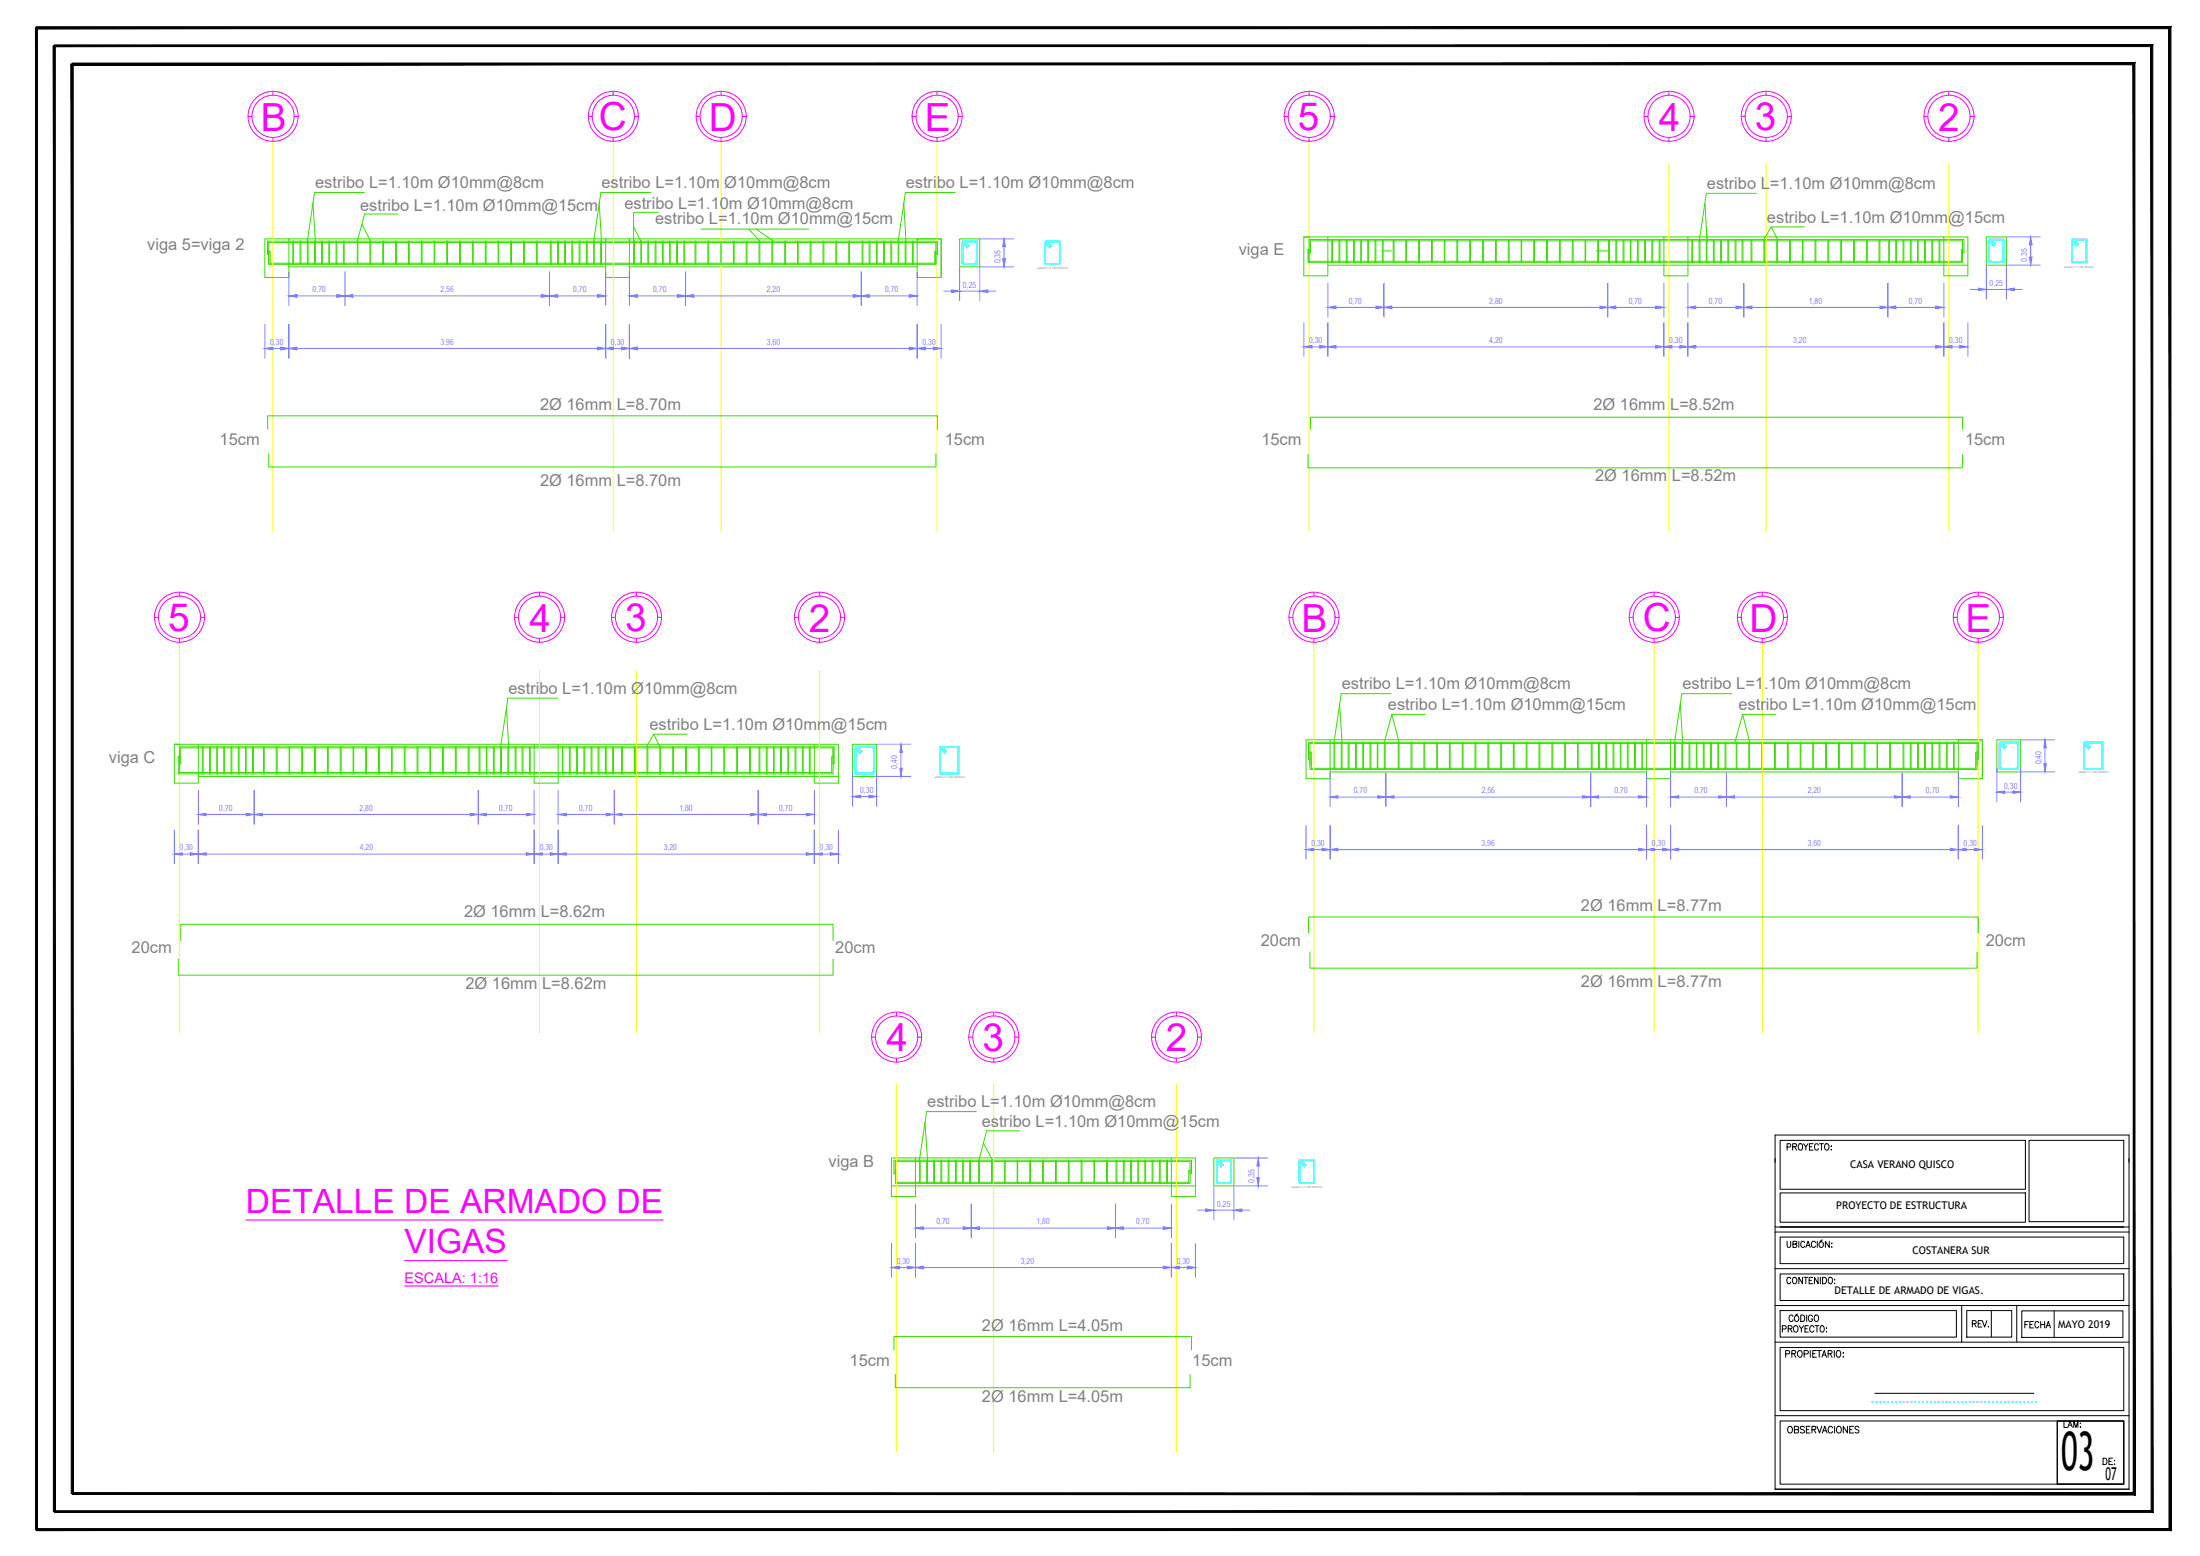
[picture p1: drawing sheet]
<svg xmlns="http://www.w3.org/2000/svg" width="1000mm" height="707mm" viewBox="0 0 1000 707" stroke-linecap="round" stroke-linejoin="round" font-family="sans-serif">
<!-- layer: EJES -->
<g fill="none" stroke="#ff0" stroke-width=".45">
<path d="M124 64v177M279 64v177M328 64v177M426 64v177M595 64v177M759 74v167M803 74v167M886 74v167M82 292v177M597 292v177M752 292v177M801 292v177"/>
<path d="M899 292v177M245 305v164M289 305v164M372 305v164M408 493v167M452 493v167M535 493v167"/>
</g>
<!-- layer: COLUMNAS  VIGAS -->
<g fill="none" stroke="#37dd00" stroke-width=".45">
<path d="M142 92l1 18v10M166 87h-23l-3 23v10M181 97h-15l-4 13v10M272 92l1 28M296 87h-23l-3 23v10M299 96h-11v24M411 92l1 28M434 87h-22l-4 23v10M775 93l1 17M798 88h-22l-4 22M120 109h11v17h-11zM122 116v-6h304v6"/>
<path d="M122 116v-6h303v6h1M122 110v6M122 114v6h303v-6M122 114h1v6h302v-6M122 114v6M131 109h144M133 110v10M136 110v10M137 110v10M140 110v10M143 110v10M146 110v10"/>
<path d="M147 110v10M149 110v10M150 110v10M153 110v10M156 110v10M163 110v10M164 102l5 8v10M168 110v10M174 110v10M180 110v10M186 110v10M192 110v10"/>
<path d="M197 110v10M198 110v10M203 110v10M209 110v10M215 110v10M221 110v10M226 110v10M227 110v10M232 110v10M233 110v10M238 110v10M244 110v10"/>
<path d="M250 110v10M251 110v10M253 110v10M254 110v10M257 110v10M260 110v10M263 110v10M264 110v10M267 110v10M270 110v10M273 110v10M275 109h11v17h-11z"/>
<path d="M286 109h142v17M288 103l3 7v10M288 110v10M292 110v10M295 110v10M298 110v10M301 110v10M304 110v10M305 110v10M308 110v10M311 110v10M316 110v10"/>
<path d="M319 104h49M322 110v10M328 110v10M333 110v10M334 110v10M339 110v10M340 110v10M340 104l5 6v10M344 104l8 6M345 110v10M351 110v10M357 110v10"/>
<path d="M363 110v10M368 110v10M369 110v10M374 110v10M375 110v10M380 110v10M386 110v10M392 110v10M395 110v10M398 110v10M399 110v10M402 110v10"/>
<path d="M405 110v10M409 110v10M411 110v10M415 110v10M417 109h11v17h-11zM425 114v6M426 110v6M436 109h9v12h-9zM593 108h2M595 113v6h297v-6v6h-297zM595 109h298v6h-1v-6h-296v6h-1zM604 108v17h-11v-17h163"/>
<path d="M605 109v10M606 109v10M609 109v10M612 109v10M615 109v10M616 109v10M619 109v10M622 109v10M625 109v10M628 109v10M629 109v10M629 114h3"/>
<path d="M633 109v10M634 109v10M639 109v10M645 109v10M651 109v10M657 109v10M662 109v10M663 109v10M668 109v10M669 109v10M674 109v10M680 109v10"/>
<path d="M686 109v10M692 109v10M697 109v10M698 109v10M703 109v10M709 109v10M715 109v10M721 109v10M726 114h5M726 109v10M727 109v10M731 109v10"/>
<path d="M732 109v10M735 109v10M738 109v10M741 109v10M744 109v10M745 109v10M748 109v10M751 109v10M754 109v10M755 109v10M767 108v17h-11v-17h139v17h-11v-17M769 109v10"/>
<path d="M772 109v10M773 109v10M776 109v10M776 103v16M779 109v10M782 109v10M783 109v10M785 109v10M786 109v10M789 109v10M792 109v10M796 109v10"/>
<path d="M802 119v-10l3-6 3 6v10M802 109v10M805 103h15M808 109v10M814 109v10M819 109v10M820 109v10M825 109v10M826 109v10M831 109v10M837 109v10M843 109v10"/>
<path d="M848 109v10M849 109v10M854 109v10M855 109v10M859 109v10M862 109v10M865 109v10M866 109v10M868 109v10M869 109v10M872 109v10M875 109v10"/>
<path d="M878 109v10M879 109v10M882 109v10M903 108h9v12h-9zM131 121h144M286 121h131M604 120h291M122 195v-6h304v6M596 195v-5h296v5M122 206v6h303v-6M595 207v6h297v-6M253 317h-22l-3 22v13"/>
<path d="M609 320l1 17v13M632 315h-22l-4 22v13M764 320l1 17v13M787 315h-22l-4 22v13M79 338h3M90 338v18h-11v-18h164M92 339v13M95 339v13M96 339v13M99 339v13M102 339v13M105 339v13"/>
<path d="M108 339v13M109 339v13M112 339v13M115 339v13M120 339v13M126 339v13M131 339v13M132 339v13M137 339v13M138 339v13M143 339v13M149 339v13"/>
<path d="M155 339v13M161 339v13M166 339v13M167 339v13M172 339v13M178 339v13M184 339v13M190 339v13M195 339v13M196 339v13M201 339v13M202 339v13"/>
<path d="M207 339v13M213 339v13M218 339v13M221 339v13M224 339v13M225 339v13M228 339v13M230 322l1 17v13M231 339v13M234 339v13M235 339v13M237 339v13"/>
<path d="M238 339v13M241 339v13M254 338v18h-11v-18h138v18h-11v-18M256 339v13M259 339v13M262 339v13M263 339v13M265 339v13M266 339v13M269 339v13M272 339v13M275 339v13"/>
<path d="M276 339v13M279 339v13M283 339v13M288 339v13M289 339v13M294 339l3-5 3 5v13M294 339v13M295 339v13M297 334h15M300 339v13M306 339v13M312 339v13"/>
<path d="M318 339v13M323 339v13M324 339v13M329 339v13M335 339v13M341 339v13M345 339v13M348 339v13M349 339v13M352 339v13M355 339v13M358 339v13"/>
<path d="M359 339v13M361 339v13M362 339v13M365 339v13M368 339v13M379 340v7v-8h-297v6M388 338h11v15h-11zM594 336h11v18h-11zM595 337v8h1M605 336h144M607 337v13M610 337v13"/>
<path d="M613 337v13M616 337v13M617 337v13M620 337v13M623 337v13M626 337v13M630 337v13M633 325h15M636 337v13M641 337v13M642 337v13M647 337v13"/>
<path d="M648 337v13M653 337v13M659 337v13M665 337v13M671 337v13M676 337v13M677 337v13M682 337v13M683 337v13M688 337v13M694 337v13M700 337v13"/>
<path d="M705 337v13M706 337v13M711 337v13M712 337v13M717 337v13M723 337v13M724 337v13M727 337v13M730 337v13M733 337v13M734 337v13M737 337v13"/>
<path d="M740 337v13M743 337v13M746 337v13M747 337v13M749 336h10v18h-10zM759 336h142v18M762 337v13M765 337v13M768 337v13M771 337v13M774 337v13M775 337v13"/>
<path d="M778 337v13M781 337v13M784 337v13M785 337v13M789 337l3-12 3 12v13M789 337v13M790 337v13M792 325h15M795 337v13M801 337v13M807 337v13M813 337v13"/>
<path d="M818 337v13M819 337v13M824 337v13M830 337v13M836 337v13M842 337v13M847 337v13M848 337v13M853 337v13M854 337v13M859 337v13M865 337v13"/>
<path d="M866 337v13M868 337v13M869 337v13M872 337v13M875 337v13M878 337v13M879 337v13M882 337v13M885 337v13M888 337v13M890 336h11v18h-11zM899 337v8v-7h-303v10"/>
<path d="M908 336h11v15h-11zM90 353h291M379 344h-1v7h-296v-7h-1v8h298v-12h-297v7M595 343v-6h304v6M596 344v6h303v-6M596 342v7h302v-7h1v6M605 351h144M629 350v-13l4-12 3 12v13M759 351h131M81 436v7h298v-7M82 427v-7h297v7M595 424v-7h304v7"/>
<path d="M596 433v7h303v-7M420 510l2 17v11M444 505h-23l-3 22v11M447 519l4 8v11M448 514h15M449 514l-4 13M405 539h138M406 527h136v6h-1v-5h-134v5h-1zM407 532h1v5h132v-5h1v6h-134zM416 526v18h-11v-18h138v18h-10v-18M418 527v11M421 527v11"/>
<path d="M424 527v11M425 527v11M428 527v11M431 527v11M434 527v11M435 527v11M438 527v11M441 527v11M445 527v11M451 527v11M457 527v11M462 527v11"/>
<path d="M463 527v11M468 527v11M469 527v11M474 527v11M480 527v11M486 527v11M491 527v11M492 527v11M497 527v11M498 527v11M503 527v11M507 527v11"/>
<path d="M508 527v11M511 527v11M514 527v11M517 527v11M518 527v11M520 527v11M521 527v11M524 527v11M527 527v11M530 527v11M531 527v11M552 526h9v13h-9z"/>
<path d="M406 613v-6h136v6M407 625v6h134v-6"/>
</g>
<!-- layer: ARQ - DIMENSIONES -->
<g fill="none" stroke="#7f7fff" stroke-width=".45">
<path d="M446 109h15M456 112v6M912 108h15M923 111v6M131 124v15M135 134h18M157 124v15M160 134h86M250 124v15M253 134h19M275 124v15M286 124v15"/>
<path d="M290 134h18M312 124v15M315 134h73M392 124v15M395 134h18M417 124v15M429 132h4M436 122v15M436 132h9M445 122v15M446 121h15M449 132h4"/>
<path d="M604 129v15M607 140h18M629 129v15M633 140h94M731 129v15M735 140h18M756 129v15M767 129v15M771 140h18M793 129v15M796 140h59M858 129v15"/>
<path d="M862 140h18M884 129v15M896 132h3M903 121v15M903 132h9M912 121v15M912 120h15M916 132h3M120 147v16M124 158h4M131 147v16M135 158h137"/>
<path d="M275 147v16M279 158h4M286 147v16M290 158h123M417 147v16M421 158h3M428 147v16M593 147v15M596 158h4M604 147v15M607 158h146M756 147v15"/>
<path d="M760 158h4M767 147v15M771 158h109M884 147v15M887 158h4M895 147v15M399 338h15M919 336h15M930 340v7M90 359v15M116 359v15M217 359v15"/>
<path d="M243 359v15M254 359v15M279 359v15M345 359v15M370 359v15M388 351v15M399 351v15M399 353h15M410 342v7M605 351v15M630 351v15M723 351v15"/>
<path d="M749 351v15M759 351v15M785 351v15M865 351v15M890 351v15M908 349v15M911 360h4M919 349v15M919 351h15M79 377v15M90 377v15M94 370h18"/>
<path d="M119 370h95M221 370h18M243 377v15M254 377v15M257 370h19M283 370h58M348 370h19M370 377v15M381 377v15M391 362h4M594 375v15M605 375v15"/>
<path d="M608 362h18M634 362h85M727 362h18M749 375v15M759 375v15M763 362h18M789 362h72M868 362h19M890 375v15M901 375v15M83 388h3M94 388h145"/>
<path d="M247 388h3M257 388h110M374 388h3M597 386h4M608 386h137M752 386h4M763 386h124M894 386h4M552 539v15M561 539v15M561 539h15M561 526h15"/>
<path d="M572 530v5M416 547v15M420 558h18M442 547v15M445 558h58M507 547v15M511 558h18M533 547v15M545 550h3M552 550h9M565 550h3M405 565v15"/>
<path d="M409 576h3M416 565v15M420 576h109M533 565v15M536 576h4M543 565v15"/>
</g>
<g fill="#7f7fff" stroke="#7f7fff" stroke-width=".45">
<path d="M120 158h4v1z"/>
<path d="M128 158h3l-3 1z"/>
<path d="M131 158h4v1z"/>
<path d="M272 158h3l-3 1z"/>
<path d="M275 158h4v1z"/>
<path d="M283 158h3l-3 1z"/>
<path d="M417 158h4v1z"/>
<path d="M424 158h4l-4 1z"/>
<path d="M286 158h4v1z"/>
<path d="M413 158h4l-4 1z"/>
<path d="M131 134h4v1z"/>
<path d="M153 134h4l-4 1z"/>
<path d="M250 134h3v1z"/>
<path d="M272 134h3l-3 1z"/>
<path d="M392 134h3v1z"/>
<path d="M413 134h4l-4 1z"/>
<path d="M286 134h4v1z"/>
<path d="M308 134h4l-4 1z"/>
<path d="M312 134h3v1z"/>
<path d="M388 134h4l-4 1z"/>
<path d="M157 134h3v1z"/>
<path d="M246 134h4l-4 1z"/>
<path d="M433 132h3l-3 1z"/>
<path d="M445 132h4v1z"/>
<path d="M456 118h1l-1 3z"/>
<path d="M456 109l1 3h-1z"/>
<path d="M416 576l4-1v2z"/>
<path d="M529 575l4 1-4 1z"/>
<path d="M533 576l3-1v2z"/>
<path d="M540 575l3 1-3 1z"/>
<path d="M405 576l4-1v2z"/>
<path d="M412 575l4 1-4 1z"/>
<path d="M416 558l4-1v2z"/>
<path d="M438 557l4 1-4 1z"/>
<path d="M507 558l4-1v2z"/>
<path d="M529 557l4 1-4 1z"/>
<path d="M442 558l3-1v2z"/>
<path d="M503 557l4 1-4 1z"/>
<path d="M548 549l4 1-4 1z"/>
<path d="M561 550l4-1v2z"/>
<path d="M571 535h2l-1 4z"/>
<path d="M572 526l1 4h-2z"/>
<path d="M254 388l3-1v2z"/>
<path d="M367 387l3 1-3 1z"/>
<path d="M370 388l4-1v2z"/>
<path d="M377 387l4 1-4 1z"/>
<path d="M243 388l4-1v2z"/>
<path d="M250 387l4 1-4 1z"/>
<path d="M254 370h3v1z"/>
<path d="M276 370h3l-3 1z"/>
<path d="M345 370h3v1z"/>
<path d="M367 370h3l-3 1z"/>
<path d="M279 370h4v1z"/>
<path d="M341 370h4l-4 1z"/>
<path d="M388 362l3-1v2z"/>
<path d="M395 361l4 1-4 1z"/>
<path d="M409 349h1v4z"/>
<path d="M410 338v4h-1z"/>
<path d="M217 370h4v1z"/>
<path d="M239 370h4l-4 1z"/>
<path d="M90 370h4v1z"/>
<path d="M112 370h4l-4 1z"/>
<path d="M79 388l4-1v2z"/>
<path d="M86 387l4 1-4 1z"/>
<path d="M116 370h3v1z"/>
<path d="M214 370h3l-3 1z"/>
<path d="M90 388l4-1v2z"/>
<path d="M239 387l4 1-4 1z"/>
<path d="M767 158l4-1v1z"/>
<path d="M880 157l4 1h-4z"/>
<path d="M884 158l3-1v1z"/>
<path d="M891 157l4 1h-4z"/>
<path d="M756 158l4-1v1z"/>
<path d="M764 157l3 1h-3z"/>
<path d="M767 140l4-1v1z"/>
<path d="M789 139l4 1h-4z"/>
<path d="M858 140l4-1v1z"/>
<path d="M880 139l4 1h-4z"/>
<path d="M793 140l3-1v1z"/>
<path d="M855 139l3 1h-3z"/>
<path d="M899 131l4 1h-4z"/>
<path d="M912 132l4-1v1z"/>
<path d="M923 117h1l-1 3z"/>
<path d="M923 108l1 3h-1z"/>
<path d="M731 140l4-1v1z"/>
<path d="M753 139l3 1h-3z"/>
<path d="M604 140l3-1v1z"/>
<path d="M625 139l4 1h-4z"/>
<path d="M593 158l3-1v1z"/>
<path d="M600 157l4 1h-4z"/>
<path d="M629 140l4-1v1z"/>
<path d="M727 139l4 1h-4z"/>
<path d="M604 158l3-1v1z"/>
<path d="M753 157l3 1h-3z"/>
<path d="M594 386l3-1v2z"/>
<path d="M601 385l4 1-4 1z"/>
<path d="M605 386l3-1v2z"/>
<path d="M745 385l4 1-4 1z"/>
<path d="M749 386l3-1v2z"/>
<path d="M756 385l3 1-3 1z"/>
<path d="M890 386l4-1v2z"/>
<path d="M898 385l3 1-3 1z"/>
<path d="M759 386l4-1v2z"/>
<path d="M887 385l3 1-3 1z"/>
<path d="M605 362h3v1z"/>
<path d="M626 362h4l-4 1z"/>
<path d="M723 362h4v1z"/>
<path d="M745 362h4l-4 1z"/>
<path d="M865 362h3v1z"/>
<path d="M887 362h3l-3 1z"/>
<path d="M759 362h4v1z"/>
<path d="M781 362h4l-4 1z"/>
<path d="M785 362h4v1z"/>
<path d="M861 362h4l-4 1z"/>
<path d="M630 362h4v1z"/>
<path d="M719 362h4l-4 1z"/>
<path d="M908 360l3-1v2z"/>
<path d="M915 359l4 1-4 1z"/>
<path d="M929 347h1v4z"/>
<path d="M930 336v4h-1z"/>
</g>
<!-- layer: ARQ_c_005 -->
<g fill="none" stroke="#0ff" stroke-width=".45">
<path d="M438 110v9M438 110l2 2-2-1M438 120h6M438 109l-1 1 1 10M439 110h5M444 110v9M444 110h-6l2 2-2-2M444 109v1M444 110v10M444 120h-6M475 110v10M475 110v10l7-1"/>
<path d="M476 110h-1l3 2-3-1M476 109l-1 1M476 110h5M481 110h1M482 110h-6l2 2-2-2M482 110v9M482 109v11h-7M904 109v10M904 110l3 2-3-2M905 119h5M905 109h-1v10h7v-10h-6l2 2-2-2M905 109h5"/>
<path d="M911 109v10M942 119h6M942 109v10M942 110l2 2-2-2M943 109h-1M943 109h-1v10h6l1-10h-6l2 2-2-2M943 109h5v10M389 340v11M390 339l-1 1M390 339h7M390 339l2 2-2-1M390 340h7"/>
<path d="M397 340v11M397 339v13h-8v-12M427 340v12l9-1M427 340l1 11h8M428 339l-1 1M428 340h7M435 339l1 1M435 340v11M436 339h-8l2 2-2-1 1 2-2-2M436 339h.1M436 339v12M909 338v11"/>
<path d="M909 338l2 2-2-2M910 337l-1 1M910 338h7M917 338v11M917 337h-7l2 3-2-2M917 337h1M918 337v12M947 338v11M948 338v11M948 337v1l2 2-2-2M948 337l-1 1M949 338h6"/>
<path d="M955 337l1 12M956 337h-8l2 3-2-2M956 337v12M389 340l2 2-2-2M389 351h8M909 349v1M909 349h8M918 349l-9 1M947 349l9 1M948 349h7M956 349h-1M956 349v1"/>
<path d="M553 528v9M553 528l2 2-2-2M554 537h5M554 527h-1v10h7M554 527h5M559 528v9M560 527h-6l2 3-2-2M560 527h.1M560 527v10M591 527v1l2 2-2-2M592 527h-1v10h7M592 527l5 1v9h-6v-9"/>
<path d="M597 527h-5l1 3-2-2M597 527h1M597 527v10"/>
<circle cx="438" cy="119" r=".3"/>
<circle cx="438" cy="110" r=".3"/>
<circle cx="444" cy="119" r=".3"/>
<circle cx="444" cy="110" r=".3"/>
<circle cx="905" cy="109" r=".3"/>
<circle cx="905" cy="119" r=".3"/>
<circle cx="910" cy="109" r=".3"/>
<circle cx="910" cy="119" r=".3"/>
<circle cx="389" cy="340" r=".3"/>
<circle cx="397" cy="340" r=".3"/>
<circle cx="910" cy="338" r=".3"/>
<circle cx="917" cy="338" r=".3"/>
<circle cx="389" cy="351" r=".3"/>
<circle cx="397" cy="351" r=".3"/>
<circle cx="910" cy="349" r=".3"/>
<circle cx="917" cy="349" r=".3"/>
<circle cx="554" cy="528" r=".3"/>
<circle cx="554" cy="537" r=".3"/>
<circle cx="559" cy="537" r=".3"/>
<circle cx="559" cy="528" r=".3"/>
</g>
<!-- layer: CAPA DE COTAS -->
<g fill="none" stroke="#f0f" stroke-width=".45">
<path d="M113 53h1M124 42v1M134 53h1M267 53h2M279 42v1M288 53h2M316 53h2M328 42v1M337 53h2M415 53h1M426 42v1M436 53h1"/>
<path d="M584 53h1M595 42v1M605 53h1M747 53h2M759 42v1M768 53h2M791 53h2M803 42v1M813 53h1M875 53h1M886 42v1M896 53h1"/>
<path d="M124 63v1M279 63v1M328 63v1M426 63v1M595 63v1M759 63v1M803 63v1M886 63v1M82 269v2M245 269v2M289 269v2M372 269v2"/>
<path d="M597 269v2M752 269v2M801 269v2M899 269v2M70 281h2M82 290v2M91 281h2M234 281h2M245 290v2M255 281h2M278 281h2M289 290v2"/>
<path d="M299 281h2M361 281h2M372 290v2M382 281h2M586 281h2M597 290v2M607 281h2M741 281h1M752 290v2M762 281h1M790 281h1M801 290v2"/>
<path d="M811 281h1M888 281h2M899 290v2M909 281h2M408 460v2M452 460v2M535 460v2M396 471h2M417 471h2M440 471h2M461 471h2M523 471h2"/>
<path d="M544 471h2M408 481v2M452 481v2M535 481v2"/>
<circle cx="124" cy="53" r="11"/>
<circle cx="124" cy="53" r="10"/>
<circle cx="279" cy="53" r="11"/>
<circle cx="279" cy="53" r="10"/>
<circle cx="328" cy="53" r="11"/>
<circle cx="328" cy="53" r="10"/>
<circle cx="426" cy="53" r="11"/>
<circle cx="426" cy="53" r="10"/>
<circle cx="595" cy="53" r="11"/>
<circle cx="595" cy="53" r="10"/>
<circle cx="759" cy="53" r="11"/>
<circle cx="759" cy="53" r="10"/>
<circle cx="803" cy="53" r="11"/>
<circle cx="803" cy="53" r="10"/>
<circle cx="886" cy="53" r="11"/>
<circle cx="886" cy="53" r="10"/>
<circle cx="82" cy="280" r="11"/>
<circle cx="82" cy="280" r="10"/>
<circle cx="245" cy="280" r="11"/>
<circle cx="245" cy="280" r="10"/>
<circle cx="289" cy="280" r="11"/>
<circle cx="289" cy="280" r="10"/>
<circle cx="373" cy="280" r="11"/>
<circle cx="373" cy="280" r="10"/>
<circle cx="597" cy="280" r="11"/>
<circle cx="597" cy="280" r="10"/>
<circle cx="752" cy="280" r="11"/>
<circle cx="752" cy="280" r="10"/>
<circle cx="801" cy="280" r="11"/>
<circle cx="801" cy="280" r="10"/>
<circle cx="899" cy="280" r="11"/>
<circle cx="899" cy="280" r="10"/>
<circle cx="408" cy="471" r="11"/>
<circle cx="408" cy="471" r="10"/>
<circle cx="452" cy="471" r="11"/>
<circle cx="452" cy="471" r="10"/>
<circle cx="535" cy="471" r="11"/>
<circle cx="535" cy="471" r="10"/>
</g>
<!-- layer: ARQ - EJES ESTRUCTURAS -->
<path d="M112 554h189M184 573h47M184 584h42" fill="none" stroke="#f0f" stroke-width=".45"/>
<!-- layer: FORMATO -->
<path d="M17 13h.1M25 21h.1M33 29h937v650h-937zM33 29h.1M33 679h.1M17 695h.1M25 687h.1" fill="none" stroke="#000" stroke-width=".45"/>
<g fill="#000" stroke="#000" stroke-width=".45">
<path d="M17 12v1l970-1zM17 13l970-1-1 1zM987 12l-1 1 1 682zM986 13l1 682h-1zM17 695h970h-1zM17 695h969h-969z"/>
<path d="M25 20v1l954-1zM25 21l954-1-1 1zM979 20l-1 1 1 666zM978 21l1 666-1-1zM25 687h954l-1-1zM25 686h953l-953 1z"/>
<path d="M33 29v1l938-1zM33 30l938-1h-1zM971 29h-1l1 650zM970 29l1 650-1-1zM33 679h938l-1-1zM33 678h937l-937 1z"/>
<path d="M970 419v260v-260zM970 419v260z"/>
<path d="M32 29v650h1zM32 29h1v650z"/>
<path d="M16 13v682h1zM16 13h1v682z"/>
<path d="M24 21v666h1zM24 21h1v666z"/>
</g>
<!-- layer: TEXTO -->
<g fill="none" stroke="#000" stroke-width=".45">
<path d="M807 526v2M968 526v2M807 557v120h161v-120M807 560h161M807 576h161M812 564v2l1 1 1-1v-2M815 565h2v-1h-2v3h2l-1-2M818 564v3M820 565a.9 .9 0 0 0-1-1 .9 .9 0 0 0 0 1v1a.9 .9 0 0 0 0 1 .9 .9 0 0 0 1-1M821 567l1-3 1 3M821 566h2M825 565a1 1 0 0 0-1-1 1 1 0 0 0-1 1v1a1 1 0 0 0 1 1 1 1 0 0 0 1-1"/>
<path d="M826 564v3M828 563l-1 1M832 564v3l-2-3v3M833 565h.1M833 567h.1M807 593h161M807 610h161M807 643h161M935 646h30v28h-30z"/>
<circle cx="828" cy="565" r="1.2"/>
</g>
<!-- layer: 0.1 -->
<g fill="none" stroke="#000" stroke-width=".45">
<path d="M809 557h156M809 562h156v12h-156zM809 579h156v12h-156zM809 595h80v13h-80zM815 598a.9 .9 0 0 0-1 0 .9 .9 0 0 0-1 1 1.1 1.1 0 0 0 1 1 1.1 1.1 0 0 0 1 0M817 597h-1M819 597a1.5 1.5 0 0 1 1 2 1.5 1.5 0 0 1-1 1zM821 597v3M824 598a1 1 0 0 0-1 0 1 1 0 0 0-1 1 1.1 1.1 0 0 0 0 1 1.1 1.1 0 0 0 2 0v-1h-1M825 598a1.1 1.1 0 0 1 2 0 1.1 1.1 0 0 1 0 1 1.1 1.1 0 0 1-2 1 1.1 1.1 0 0 1 0-1zM892 593v17M894 595h21v13h-21z"/>
<path d="M905 595v13M917 593v17M919 596h46v12h-46zM934 596v12M809 612h156v29h-156zM810 604h2v-1l-2-1v3M812 615h1v-1h-1v3M813 604h1l1-1-2-1v3M814 604l1 1M815 615h1v-1h-1v3M815 615l1 2M818 602l1 2v1"/>
<path d="M820 602l-1 2M820 615h2v-1h-2v3M821 604h1M822 602h-1v3h1M823 614v3M824 615h1M825 603a1.1 1.1 0 0 0-2-1 1 1 0 0 0 0 1 1.1 1.1 0 0 0 0 2 1.1 1.1 0 0 0 1 0h1M825 602h2M826 614h-2v3h2M826 602v3M826 614h2M827 614v3"/>
<path d="M828 617l1-3 1 3M829 616h1M830 603h.1M830 605h.1M831 615h2v-1h-2v3M832 615l1 2M834 614v3M835 614h1a1.5 1.5 0 0 1 1 1 1.5 1.5 0 0 1-2 2v-1zM838 615h.1M838 616h.1M852 633h73M809 646h156v28h-156z"/>
<path d="M935 646h30v28h-30z"/>
<circle cx="817" cy="599" r="1.3"/>
<circle cx="816" cy="604" r="1.3"/>
<circle cx="818" cy="615" r="1.3"/>
<circle cx="828" cy="604" r="1.3"/>
</g>
<!-- layer: MURO JOSEPH -->
<path d="M807 516h161v41h-161zM809 518h112v22h-112zM922 518h43v37h-43zM809 542h112v13h-112z" fill="none" stroke="#000" stroke-width=".45"/>
<text font-size="24.1" x="937" y="668">03</text>
<g font-size="17.6" fill="#f0f">
<text x="119" y="59">B</text>
<text x="272" y="59">C</text>
<text x="322" y="59">D</text>
<text x="420" y="59">E</text>
<text x="590" y="59">5</text>
<text x="754" y="59">4</text>
<text x="798" y="59">3</text>
<text x="881" y="59">2</text>
<text x="76" y="287">5</text>
<text x="241" y="287">4</text>
<text x="284" y="287">3</text>
<text x="368" y="287">2</text>
<text x="592" y="287">B</text>
<text x="747" y="287">C</text>
<text x="795" y="287">D</text>
<text x="894" y="287">E</text>
<text x="403" y="478">4</text>
<text x="447" y="478">3</text>
<text x="530" y="478">2</text>
</g>
<g font-size="15.2" fill="#f0f">
<text x="112" y="551">DETALLE DE ARMADO DE</text>
<text x="184" y="569">VIGAS</text>
</g>
<text font-size="8" x="957" y="673">07</text>
<g font-size="7.5" fill="#808080">
<text x="143" y="86">estribo L=1.10m Ø10mm@8cm</text>
<text x="273" y="86">estribo L=1.10m Ø10mm@8cm</text>
<text x="412" y="86">estribo L=1.10m Ø10mm@8cm</text>
<text x="776" y="86">estribo L=1.10m Ø10mm@8cm</text>
<text x="164" y="96">estribo L=1.10m Ø10mm@15cm</text>
<text x="284" y="95">estribo L=1.10m Ø10mm@8cm</text>
<text x="298" y="102">estribo L=1.10m Ø10mm@15cm</text>
<text x="803" y="101">estribo L=1.10m Ø10mm@15cm</text>
<text x="67" y="114">viga 5=viga 2</text>
<text x="563" y="116">viga E</text>
<text x="245" y="186">2Ø 16mm L=8.70m</text>
<text x="724" y="186">2Ø 16mm L=8.52m</text>
<text x="100" y="202">15cm</text>
<text x="430" y="202">15cm</text>
<text x="573" y="202">15cm</text>
<text x="893" y="202">15cm</text>
<text x="245" y="221">2Ø 16mm L=8.70m</text>
<text x="725" y="219">2Ø 16mm L=8.52m</text>
<text x="231" y="315">estribo L=1.10m Ø10mm@8cm</text>
<text x="610" y="313">estribo L=1.10m Ø10mm@8cm</text>
<text x="765" y="313">estribo L=1.10m Ø10mm@8cm</text>
<text x="631" y="323">estribo L=1.10m Ø10mm@15cm</text>
<text x="790" y="323">estribo L=1.10m Ø10mm@15cm</text>
<text x="295" y="332">estribo L=1.10m Ø10mm@15cm</text>
<text x="50" y="347">viga C</text>
<text x="719" y="414">2Ø 16mm L=8.77m</text>
<text x="211" y="417">2Ø 16mm L=8.62m</text>
<text x="573" y="430">20cm</text>
<text x="903" y="430">20cm</text>
<text x="60" y="433">20cm</text>
<text x="380" y="433">20cm</text>
<text x="212" y="449">2Ø 16mm L=8.62m</text>
<text x="719" y="448">2Ø 16mm L=8.77m</text>
<text x="422" y="503">estribo L=1.10m Ø10mm@8cm</text>
<text x="446" y="512">estribo L=1.10m Ø10mm@15cm</text>
<text x="377" y="530">viga B</text>
<text x="446" y="605">2Ø 16mm L=4.05m</text>
<text x="386" y="621">15cm</text>
<text x="542" y="621">15cm</text>
<text x="446" y="637">2Ø 16mm L=4.05m</text>
</g>
<g font-size="6.6">
<text x="811" y="524">PROYECTO:</text>
<text x="895" y="604">REV.</text>
<text x="919" y="605">FECHA</text>
<text x="811" y="652">OBSERVACIONES</text>
<text x="955" y="667">DE:</text>
</g>
<text font-size="6.6" fill="#f0f" x="184" y="583">ESCALA: 1:16</text>
<g font-size="6.2">
<text x="811" y="585">CONTENIDO:</text>
<text x="937" y="650">LAM:</text>
</g>
<g font-size="4.8">
<text x="841" y="531">CASA VERANO QUISCO</text>
<text x="835" y="549">PROYECTO DE ESTRUCTURA</text>
<text x="869" y="570">COSTANERA SUR</text>
<text x="834" y="588">DETALLE DE ARMADO DE VIGAS.</text>
<text x="936" y="603">MAYO 2019</text>
</g>
<text font-size="4.8" fill="#0ff" x="851" y="638">-------------------------------------------</text>
<g font-size="3.8" fill="#7f7fff">
<text x="455" y="120" transform="rotate(-90 455 120)">0,35</text>
<text x="922" y="119" transform="rotate(-90 922 119)">0,35</text>
<text x="438" y="131">0,25</text>
<text x="904" y="130">0,25</text>
<text x="142" y="133">0,70</text>
<text x="200" y="133">2,56</text>
<text x="261" y="133">0,70</text>
<text x="297" y="133">0,70</text>
<text x="349" y="133">2,20</text>
<text x="402" y="133">0,70</text>
<text x="613" y="138">0,70</text>
<text x="677" y="138">2,80</text>
<text x="740" y="138">0,70</text>
<text x="777" y="138">0,70</text>
<text x="822" y="138">1,80</text>
<text x="868" y="138">0,70</text>
<text x="595" y="156">0,30</text>
<text x="677" y="156">4,20</text>
<text x="759" y="156">0,30</text>
<text x="815" y="156">3,20</text>
<text x="886" y="156">0,30</text>
<text x="123" y="157">0,30</text>
<text x="200" y="157">3,96</text>
<text x="278" y="157">0,30</text>
<text x="349" y="157">3,60</text>
<text x="419" y="157">0,30</text>
<text x="928" y="347" transform="rotate(-90 928 347)">0,40</text>
<text x="408" y="349" transform="rotate(-90 408 349)">0,40</text>
<text x="911" y="358">0,30</text>
<text x="391" y="360">0,30</text>
<text x="615" y="361">0,70</text>
<text x="674" y="361">2,56</text>
<text x="734" y="361">0,70</text>
<text x="770" y="361">0,70</text>
<text x="822" y="361">2,20</text>
<text x="876" y="361">0,70</text>
<text x="100" y="369">0,70</text>
<text x="163" y="369">2,80</text>
<text x="227" y="369">0,70</text>
<text x="263" y="369">0,70</text>
<text x="309" y="369">1,80</text>
<text x="354" y="369">0,70</text>
<text x="82" y="386">0,30</text>
<text x="164" y="386">4,20</text>
<text x="245" y="386">0,30</text>
<text x="302" y="386">3,20</text>
<text x="373" y="386">0,30</text>
<text x="596" y="384">0,30</text>
<text x="673" y="384">3,96</text>
<text x="751" y="384">0,30</text>
<text x="822" y="384">3,60</text>
<text x="893" y="384">0,30</text>
<text x="570" y="537" transform="rotate(-90 570 537)">0,35</text>
<text x="553" y="548">0,25</text>
<text x="426" y="556">0,70</text>
<text x="471" y="556">1,80</text>
<text x="517" y="556">0,70</text>
<text x="408" y="574">0,30</text>
<text x="464" y="574">3,20</text>
<text x="535" y="574">0,30</text>
</g>
<g font-size="1.2" fill="#808080">
<text x="472" y="122">estribo L=1.10m Ø10mm</text>
<text x="938" y="122">estribo L=1.10m Ø10mm</text>
<text x="425" y="353">estribo L=1.32m Ø10mm</text>
<text x="945" y="351">estribo L=1.32m Ø10mm</text>
<text x="587" y="540">estribo L=1.10m Ø10mm</text>
</g>
</svg>
